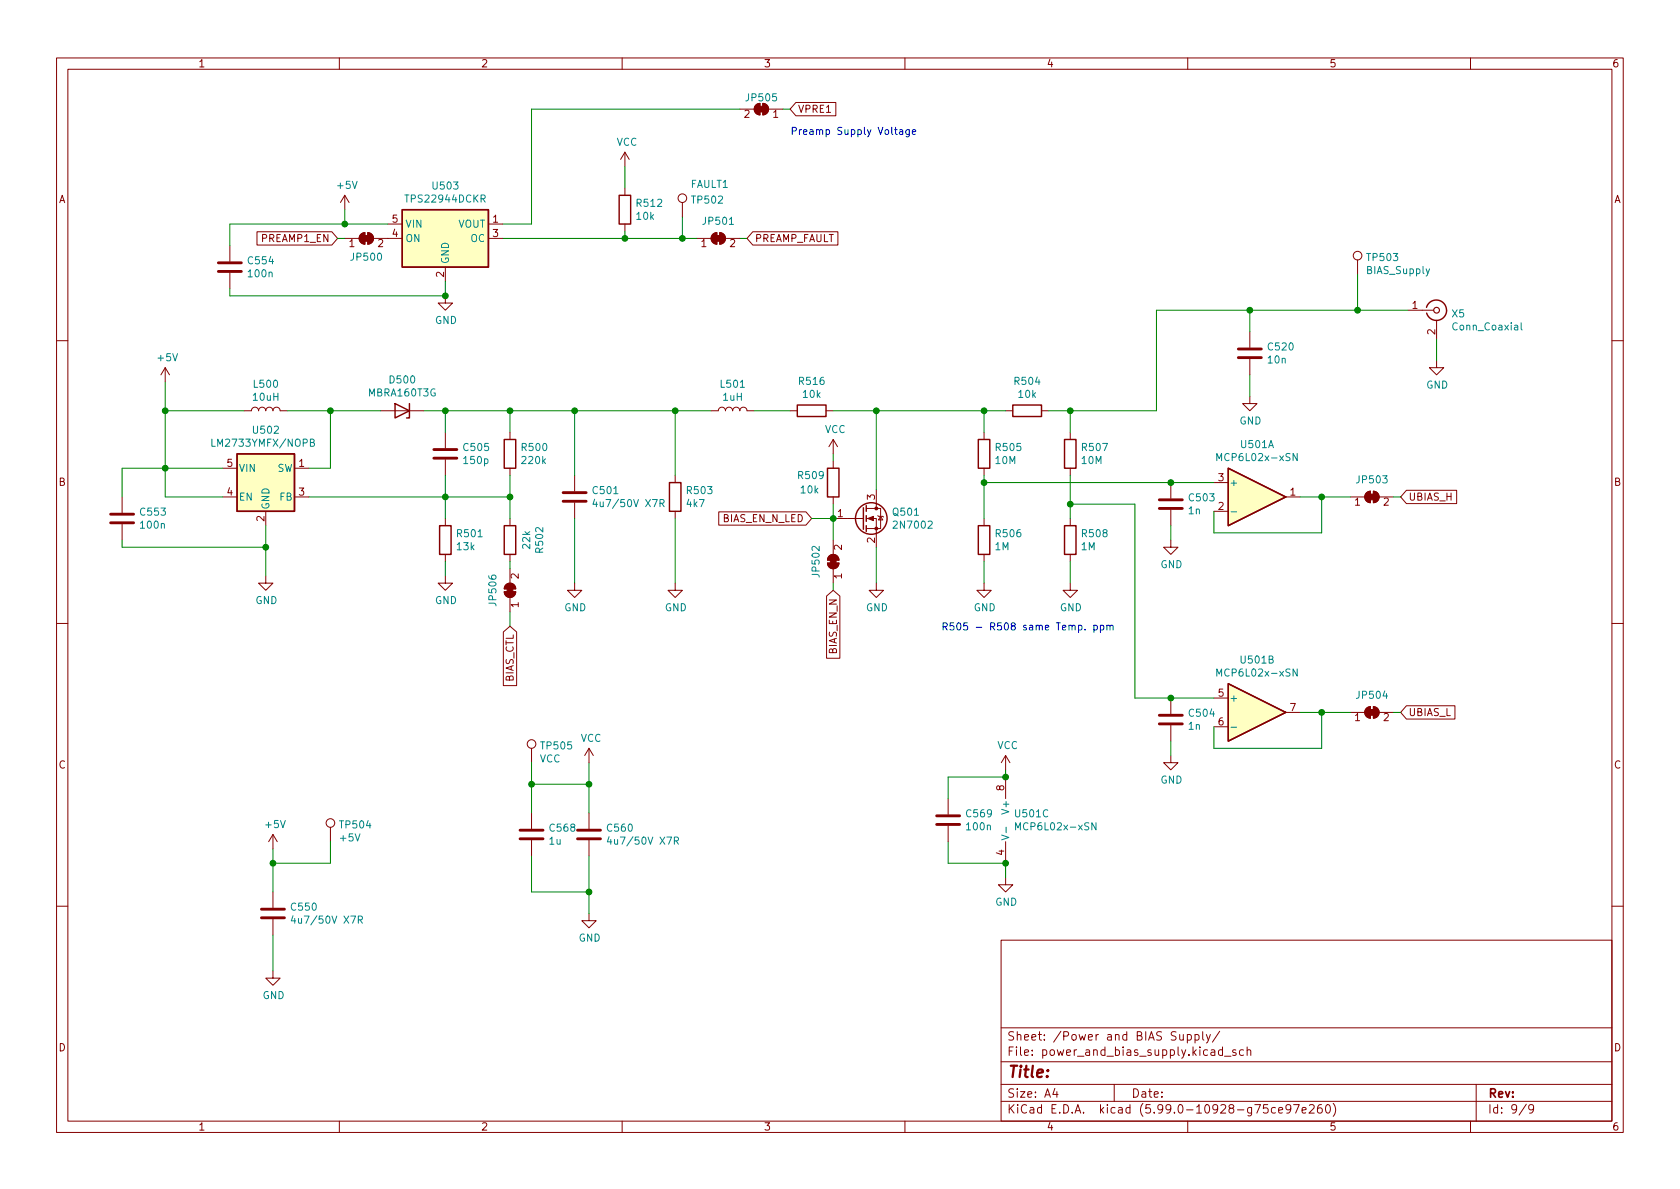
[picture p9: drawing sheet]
<svg xmlns="http://www.w3.org/2000/svg" width="297mm" height="210mm" viewBox="0 0 297 210" stroke-linecap="round" stroke-linejoin="round" font-family="sans-serif">
<g fill="none" stroke="#840000" stroke-width=".18">
<path d="M10 10.2h277v190.1h-277zM12 12.2h273v186.1h-273zM60 10.2v2M110 10.2v2M130.8 19.3h2.5M133.6 18.6l.8-.3v2a1.02 1.02 0 0 1-1-.6 1.02 1.02 0 0 1 .2-1.1zM134.9 18.3a1.02 1.02 0 0 1 1 1 1.02 1.02 0 0 1-1 1zM135.9 19.3h2.5M140.7 18.1h7.1v2.4h-7.1l-1-1.2zM160 10.2v2M210 10.2v2M260 10.2v2"/>
<path d="M61 34.5l-.8 1.3M61 34.5v2.6M61 34.5l.7 1.3M68.6 39.6h2.5M86.4 39.6h2.5M110.5 26.9l-.8 1.3M110.5 26.9v2.6M110.5 33.3v1.2M110.5 39.6v1.3M110.5 26.9l.8 1.3M120.6 35.8v2.5M40.6 43.4v2.8"/>
<path d="M40.6 48.3v2.7M45.4 41h13.3l1 1.2-1 1.1h-13.3zM61 42.2h2.5M63.8 41.4l.7-.3v2.1a1.02 1.02 0 0 1-.9-.7 1.02 1.02 0 0 1 .2-1.1zM65 41.1a1.02 1.02 0 0 1 1 1.1 1.02 1.02 0 0 1-1 1zM66 42.2h5.1M78.7 52.3v1.3h1.3l-1.3 1.3-1.2-1.3h1.2M78.7 47.2v2.6M86.4 42.2h2.5M123.2 42.2h2.5M126 41.4l.7-.3v2.1a1.02 1.02 0 0 1-.9-.7 1.02 1.02 0 0 1 .2-1.1zM127.3 41.1a1.02 1.02 0 0 1 1 1.1 1.02 1.02 0 0 1-1 1z"/>
<path d="M128.3 42.2h2.5M133.1 41h15v2.3h-15l-1-1.1zM221 58.7v2.8M240 46v2.5M248.9 54.9h4.6M254 56.6v3.3M10 60.2h2M29.2 65l-.8 1.3M29.2 65v2.6M29.2 65l.8 1.3M43.2 72.6h1.2a.64 .64 0 0 1 .7-.6 .64 .64 0 0 1 .6 .6 .64 .64 0 0 1 .7-.6 .64 .64 0 0 1 .6 .6 .64 .64 0 0 1 .6-.6 .64 .64 0 0 1 .7 .6 .64 .64 0 0 1 .6-.6 .64 .64 0 0 1 .6 .6h1.3M67.3 72.6h7.6"/>
<path d="M78.7 76.4v2.8M90.2 76.4v1.3M125.7 72.6h1.3a.64 .64 0 0 1 .6-.6 .64 .64 0 0 1 .7 .6 .64 .64 0 0 1 .6-.6 .64 .64 0 0 1 .6 .6 .64 .64 0 0 1 .7-.6 .64 .64 0 0 1 .6 .6 .64 .64 0 0 1 .6-.6 .64 .64 0 0 1 .7 .6h1.2M139.7 72.6h1.3M146 72.6h1.3M147.3 77.7v2.6M147.3 77.7l-.7 1.3M147.3 77.7l.8 1.3M174 76.4v1.3M177.8 72.6h1.3M184.1 72.6h1.3M189.2 76.4v1.3"/>
<path d="M221 70.1v1.3h1.2l-1.2 1.2-1.3-1.2h1.3M221 63.5v2.8M254 63.7v1.3h1.3l-1.3 1.3-1.3-1.3h1.3M285 60.2h2M21.6 87.9v2.8M21.6 92.7v2.8M39.4 87.9h2.5M39.4 82.8h2.5M47 90.4v2.6M52.1 87.9h2.5M52.1 82.8h2.5M78.7 81.3v2.8"/>
<path d="M78.7 91.7v1.3M78.7 98v1.3M90.2 82.8v1.3M90.2 91.7v1.3M90.2 98v1.3M101.6 84.1v2.8M101.6 88.9v2.8M119.4 84.1v1.2M119.4 90.4v1.3M127.1 90.5h15.4l1 1.2-1 1.2h-15.4zM146.3 99.6h2a1.02 1.02 0 0 1-1 1 1.02 1.02 0 0 1-1-1zM146.6 98.3a1.02 1.02 0 0 1 1.1-.2 1.02 1.02 0 0 1 .6 1h-2z"/>
<path d="M147.3 81.5v1.3M147.3 87.9v1.2M147.3 95.5v2.5M147.3 91.7h5.4M153.2 91.7h1.7v5.1M153.2 89.9h2.5v3.6h-2.5M154.9 86.6v3.3M155.2 91.2l.1 .1h.8l.1 .1M155.7 91.3l.4 .6h-.8zM174 82.8v1.3M174 91.7v1.3M174 98v1.3"/>
<path d="M189.2 82.8v1.3M189.2 91.7v1.3M189.2 98v1.3M207 95.5v1.3h1.3l-1.3 1.2-1.3-1.2h1.3M207 85.3v2.8M207 90.2v2.8M214.6 90.4h2.6M214.6 85.3h2.6M227.3 87.9h2.6M238.8 87.9h2.5M241.6 87.2l.7-.3v2a1.02 1.02 0 0 1-.9-.6 1.02 1.02 0 0 1 .2-1.1zM242.8 86.9v2"/>
<path d="M242.8 86.9a1.02 1.02 0 0 1 1 1 1.02 1.02 0 0 1-1 1M243.8 87.9h2.6M248.7 86.7h8.8v2.4h-8.8l-1.1-1.2zM10 110.2h2M47 101.8v1.3h1.3l-1.3 1.3-1.3-1.3h1.3M78.7 101.8v1.3h1.3l-1.3 1.3-1.2-1.3h1.2M89 111.8l1.2-1.1 1.1 1.1v9.4h-2.3zM89.2 104.6h2a1.02 1.02 0 0 1-1 1.1 1.02 1.02 0 0 1-1-1.1zM89.5 103.4a1.02 1.02 0 0 1 1.1-.2 1.02 1.02 0 0 1 .6 .9h-2zM90.2 100.6v2.5M90.2 105.7v2.5M101.6 103.1v1.3h1.3l-1.3 1.3-1.3-1.3h1.3"/>
<path d="M119.4 103.1v1.3h1.2l-1.2 1.3-1.3-1.3h1.3M146.1 105.4l1.2-1 1.2 1v11h-2.4zM147.3 100.6v2.5M154.9 103.1v1.3h1.3l-1.3 1.3-1.2-1.3h1.2M174 103.1v1.3h1.3l-1.3 1.3-1.3-1.3h1.3M189.2 103.1v1.3h1.3l-1.3 1.3-1.2-1.3h1.2M285 110.2h2M94 132.3v2.6M104.1 132.3v2.6M104.1 132.3l-.7 1.3M104.1 132.3l.8 1.3M177.8 133.6v2.5"/>
<path d="M177.8 137.4v3.8M177.8 133.6l-.8 1.3M177.8 133.6l.8 1.3M207 133.6v1.3h1.3l-1.3 1.2-1.3-1.2h1.3M207 123.4v2.8M207 128.3v2.8M214.6 123.4h2.6M214.6 128.5h2.6M227.3 126h2.6M238.8 126h2.5M241.6 125.3l.7-.3v2a1.02 1.02 0 0 1-.9-.6 1.02 1.02 0 0 1 .2-1.1zM242.8 125v2"/>
<path d="M242.8 125a1.02 1.02 0 0 1 1 1 1.02 1.02 0 0 1-1 1M243.8 126h2.6M248.7 124.8h8.5v2.4h-8.5l-1.1-1.2zM48.3 147.6l-.8 1.2M48.3 147.6v2.5M48.3 157.7v2.8M48.3 147.6l.7 1.2M58.4 146.3v2.5M94 143.8v2.8M94 148.6v2.8M104.1 143.8v2.8M104.1 148.6v2.8"/>
<path d="M167.6 141.2v2.8M167.6 146v2.8M177.8 155.2v1.3h1.3l-1.3 1.2-1.3-1.2h1.3M177.8 148.8v3.8M10 160.2h2M48.3 171.7v1.3h1.2l-1.2 1.2-1.3-1.2h1.3M48.3 162.6v2.7M104.1 161.5v1.3h1.3l-1.3 1.3-1.2-1.3h1.2M177 166.3h108v32h-108zM285 160.2h2M60 198.3v2M110 198.3v2"/>
<path d="M160 198.3v2M177 194.8h108M177 191.8h108M177 187.8h108M177 181.8h108M186.5 192.5l-.4 1h1M186.9 193v1M197 191.8v3M208.6 182.9v1h.4l.2-.1M209.2 182.9v1M209.9 183l.5-.1 .2 .3v.4l-.1 .3h-.6M209.9 182.9v1.5"/>
<path d="M210 198.3v2M211.3 183l.4-.1 .3 .3v.4l-.1 .3h-.6M211.3 182.9v1.5M212.6 182.4v1.3l.3 .2M213.3 182.9l.3 1M214 182.9l-.5 1.4-.2 .1M215.6 182.4l-1.2 1.9M216.1 185.7l-.4-.1-.3 .3v.4l.2 .3h.5M216.1 185.1v1.5M216.5 186.8h1.1M218.5 185.7l-.4-.1-.2 .2 .1 .3 .5 .1v.4h-.6M219.9 185.7l-.5-.1-.3 .3v.4l.2 .3h.6"/>
<path d="M220.5 185.8l.2-.2 .4 .1v.9M220.5 185.1v1.5M225.5 195.9l-.4-.1-.3 .3v.4l.1 .3h.6M226.1 196.3l.7-.1-.1-.3-.4-.1-.2 .2v.8h.6M228.2 196l-.3 .3-.4-.1-.1-.2 .1-.6 .4-.1 .2 .2a.99 .99 0 0 1-.3 1.3h-.3M228.7 195.3h1l-.6 1.5M230.2 196.3l.7-.1v-.3l-.5-.1-.2 .2 .1 .8h.6M231.5 195.5l.6-.2 .2 .2 .1 .3-1 1h1M233.6 195.3a.59 .59 0 0 0-.7 .7v.5l.2 .3h.4l.2-.1 .1-.5-.2-.2-.4-.1-.3 .3M234.6 195.4l.1-.1a.81 .81 0 0 1 .6 .7 .81 .81 0 0 1-.3 .8h-.1a.81 .81 0 0 1-.6-.6 .81 .81 0 0 1 .3-.8zM235.7 195.1a1.72 1.72 0 0 1 0 2.3M260 198.3v2"/>
<path d="M261 191.8v6.5M269.9 195.3l-1.3 1.9M271.2 196l-.3 .3h-.3l-.3-.3 .1-.6 .5-.1 .2 .2a.99 .99 0 0 1-.4 1.3h-.3"/>
<circle cx="120.6" cy="35" r=".76"/>
<circle cx="240" cy="45.2" r=".76"/>
<circle cx="94" cy="131.6" r=".76"/>
<circle cx="58.4" cy="145.5" r=".76"/>
</g>
<g fill="none" stroke="#840000" stroke-width=".25">
<path d="M71.1 37.1h15.3v10.1h-15.3zM109.5 34.5h2v5.1h-2zM252.2 54.3a1.8 1.8 0 0 1 2-1.2 1.8 1.8 0 0 1 1.6 1.8M255.8 54.9a1.8 1.8 0 0 1-1.6 1.7 1.8 1.8 0 0 1-2-1.2M69.8 71.4l2.6 1.2-2.6 1.3zM72.4 71.4v2.5h-.5M89.2 77.7h2v5.1h-2zM141 71.6h5v2.1h-5zM173 77.7h2v5.1h-2zM179.1 71.6h5v2.1h-5zM188.2 77.7h2v5.1h-2zM41.9 80.3h10.2v10.1h-10.2z"/>
<path d="M77.7 93h2.1v5h-2.1zM89.2 93h2v5h-2zM118.4 85.3h2v5.1h-2zM146.3 82.8h2v5.1h-2zM152.7 89.8v3.8M153.2 89.4v1M153.2 91.2v1M153.2 93v1M173 93h2v5h-2zM188.2 93h2v5h-2zM217.2 82.8l10.1 5.1-10.1 5.1zM217.2 120.9l10.1 5.1-10.1 5.1z"/>
<circle cx="154.1" cy="91.7" r="2.79"/>
</g>
<g fill="#840000" stroke="#840000" stroke-width=".18">
<path d="M146.3 99.6h2a1.02 1.02 0 0 1-1 1 1.02 1.02 0 0 1-1-1z"/>
<path d="M146.6 98.3a1.02 1.02 0 0 1 1.1-.2 1.02 1.02 0 0 1 .6 1h-2z"/>
<path d="M146.8 98.8h1v1h-1z"/>
<path d="M153.4 91.7l1-.4v.8z"/>
<path d="M89.2 104.6h2a1.02 1.02 0 0 1-1 1.1 1.02 1.02 0 0 1-1-1.1z"/>
<path d="M89.5 103.4a1.02 1.02 0 0 1 1.1-.2 1.02 1.02 0 0 1 .6 .9h-2z"/>
<path d="M89.7 103.9h1v1h-1z"/>
<path d="M241.6 87.2l.7-.3v2a1.02 1.02 0 0 1-.9-.6 1.02 1.02 0 0 1 .2-1.1z"/>
<path d="M242.8 86.9a1.02 1.02 0 0 1 1 1 1.02 1.02 0 0 1-1 1z"/>
<path d="M242.1 87.4h1v1h-1z"/>
<path d="M241.6 125.3l.7-.3v2a1.02 1.02 0 0 1-.9-.6 1.02 1.02 0 0 1 .2-1.1z"/>
<path d="M242.8 125a1.02 1.02 0 0 1 1 1 1.02 1.02 0 0 1-1 1z"/>
<path d="M242.1 125.5h1v1h-1z"/>
<path d="M134.9 18.3a1.02 1.02 0 0 1 1 1 1.02 1.02 0 0 1-1 1z"/>
<path d="M133.6 18.6l.8-.3v2a1.02 1.02 0 0 1-1-.6 1.02 1.02 0 0 1 .2-1.1z"/>
<path d="M134.1 18.8h1v1h-1z"/>
<path d="M126 41.4l.7-.3v2.1a1.02 1.02 0 0 1-.9-.7 1.02 1.02 0 0 1 .2-1.1z"/>
<path d="M127.3 41.1a1.02 1.02 0 0 1 1 1.1 1.02 1.02 0 0 1-1 1z"/>
<path d="M126.5 41.7h1v1h-1z"/>
<path d="M63.8 41.4l.7-.3v2.1a1.02 1.02 0 0 1-.9-.7 1.02 1.02 0 0 1 .2-1.1z"/>
<path d="M65 41.1a1.02 1.02 0 0 1 1 1.1 1.02 1.02 0 0 1-1 1z"/>
<path d="M64.3 41.7h1v1h-1z"/>
<circle cx="154.9" cy="93.5" r=".25"/>
<circle cx="154.9" cy="89.9" r=".25"/>
</g>
<g fill="none" stroke="#008484" stroke-width=".18">
<path d="M252.8 47.5l-.5 1.2-.1 .1M269 57.1v1.1l.1 .1M37.5 77.7v1.2h.6M54.9 78.3l.5-.1 .1-.2v-.2l-.6-.1v1.2h.5l.1-.1 .1-.3-.3-.2M105.1 88.3l-.3 .9h.8M116.7 89l.6-.1 .1-.1v-.3l-.7-.2v1.3M117 89l.4 .6M215.1 81.5v-1.3l.5 .9 .4-.9v1.3M217.7 90.5h.9M229.4 80.2v1.3l-.8-1.3v1.3M215.1 119.6v-1.3l.5 .9 .4-.9v1.3M229.4 118.3v1.3l-.8-1.3v1.3"/>
<path d="M217.7 128.6h.9M107.7 148l-.3 .9h.8M119.2 148.7l.6-.1 .2-.2-.1-.3-.7-.1v1.3M119.5 148.7l.5 .6M177.1 147.7l1.3 .4-1.3 .4M177.9 146.3v.9M179.6 146.8v-1.3l.4 .9 .4-.9v1.3M193.8 145.5v1.3l-.7-1.3v1.3M51.8 161.9l-.3 .9h.8M63.4 162.7l.6-.1 .1-.2-.1-.3-.6-.1v1.3M63.7 162.7l.4 .6"/>
</g>
<circle cx="254" cy="54.9" r=".51" fill="none" stroke="#840000" stroke-width=".2"/>
<g fill="none" stroke="#840000" stroke-width=".51">
<path d="M38.6 48h4.1M38.6 46.5h4.1M76.7 79.5h4.1M218.9 63.2h4.1M218.9 61.7h4.1M19.6 92.5h4M19.6 90.9h4M76.7 81h4.1M99.6 88.6h4M99.6 87.1h4M205 89.9h4M205 88.4h4"/>
<path d="M205 128h4M205 126.5h4M91.9 148.3h4.1M91.9 146.8h4.1M102.1 148.3h4.1M102.1 146.8h4.1M165.6 145.8h4.1M165.6 144.3h4.1M46.2 162.3h4.1M46.2 160.8h4.1"/>
</g>
<g fill="#ffffc2" stroke="#ffffc2" stroke-width=".18">
<path d="M217.2 82.8l10.1 5.1-10.1 5.1z"/>
<path d="M41.9 80.3h10.2v10.1h-10.2z"/>
<path d="M217.2 120.9l10.1 5.1-10.1 5.1z"/>
<path d="M71.1 37.1h15.3v10.1h-15.3z"/>
</g>
<g fill="none" stroke="#0000c2" stroke-width=".18">
<path d="M159.1 23h.5v.8M159.6 23.2l-.4 .1-.2 .2 .2 .3 .4-.1M160.8 22.9v1.1l-.3 .2-.3-.1M160.8 23l-.4-.1-.2 .3 .1 .5h.5M161.3 23.4l.6-.2v-.2l-.4-.1-.2 .2 .1 .6h.5M190.7 110.6h.4l.2 .2-.1 .5h-.5M191.8 111.3v.1M193.4 110.6h.4l.2 .2-.1 .5h-.5M193.4 110.6v1.2M194.6 110.6h.3l.3 .2-.1 .5h-.5M194.6 110.6v1.2M195.7 110.7l.2-.1h.3l.1 .8"/>
<path d="M195.7 110.6v.8M196.3 110.7l.1-.1h.3l.1 .8"/>
</g>
<g fill="none" stroke="#008400" stroke-width=".18">
<path d="M130.8 19.3h-36.8v20.3h-5.1M138.4 19.3h1.3M61 37.1v2.5M68.6 39.6h-28v3.8M110.5 29.5v3.8M120.6 38.3v3.9M59.7 42.2h1.3M78.7 49.8v2.5h-38.1v-1.3M88.9 42.2h34.3M110.5 40.9v1.3M130.8 42.2h1.3M221 54.9v3.8"/>
<path d="M240 48.5v6.4M248.9 54.9h-44.4v17.7h-19.1M254 59.9v3.8M29.2 72.6h14M29.2 67.6v20.3h10.2M50.8 72.6h16.5M58.4 72.6v10.2h-3.8M74.9 72.6h50.8M78.7 72.6v3.8M90.2 72.6v3.8M101.6 72.6v11.5M119.4 72.6v11.5"/>
<path d="M133.3 72.6h6.4M147.3 72.6h30.5M154.9 72.6v14M174 72.6v3.8M189.2 72.6v3.8M221 66.3v3.8M21.6 95.5v1.3h25.4M39.4 82.8h-17.8v5.1M47 93v8.8M54.6 87.9h35.6M78.7 84.1v7.6M78.7 99.3v2.5"/>
<path d="M90.2 84.1v7.6M90.2 99.3v1.3M101.6 91.7v11.4M119.4 91.7v11.4M143.5 91.7h3.8M147.3 80.3v1.2M147.3 89.1v6.4M154.9 96.8v6.3M174 84.1v7.6M174 99.3v3.8M174 85.3h40.6M189.2 84.1v7.6"/>
<path d="M189.2 99.3v3.8M189.2 89.1h11.5v34.3h13.9M207 93v2.5M229.9 87.9h8.9M233.7 87.9v6.3h-19.1v-3.8M246.4 87.9h1.2M90.2 108.2v2.5M147.3 103.1v1.3M94 138.7h10.1M94 134.9v8.9M104.1 134.9v8.9M177.8 136.1v1.3h-10.2v3.8"/>
<path d="M207 131.1v2.5M229.9 126h8.9M233.7 126v6.3h-19.1v-3.8M246.4 126h1.2M48.3 150.1v7.6M58.4 148.8v3.8h-10.1M94 151.4v6.3h10.1M104.1 151.4v10.1M167.6 148.8v3.8h10.2v2.6M48.3 165.3v6.4"/>
</g>
<g fill="#008400" stroke="#008400" stroke-width=".18">
<circle cx="240" cy="54.9" r=".51"/>
<circle cx="221" cy="54.9" r=".51"/>
<circle cx="207" cy="123.4" r=".51"/>
<circle cx="207" cy="85.3" r=".51"/>
<circle cx="233.7" cy="87.9" r=".51"/>
<circle cx="233.7" cy="126" r=".51"/>
<circle cx="94" cy="138.7" r=".51"/>
<circle cx="48.3" cy="152.6" r=".51"/>
<circle cx="104.1" cy="157.7" r=".51"/>
<circle cx="104.1" cy="138.7" r=".51"/>
<circle cx="29.2" cy="72.6" r=".51"/>
<circle cx="58.4" cy="72.6" r=".51"/>
<circle cx="47" cy="96.8" r=".51"/>
<circle cx="29.2" cy="82.8" r=".51"/>
<circle cx="61" cy="39.6" r=".51"/>
<circle cx="78.7" cy="52.3" r=".51"/>
<circle cx="101.6" cy="72.6" r=".51"/>
<circle cx="119.4" cy="72.6" r=".51"/>
<circle cx="120.7" cy="42.2" r=".51"/>
<circle cx="110.5" cy="42.2" r=".51"/>
<circle cx="147.3" cy="91.7" r=".51"/>
<circle cx="154.9" cy="72.6" r=".51"/>
<circle cx="174" cy="72.6" r=".51"/>
<circle cx="174" cy="85.3" r=".51"/>
<circle cx="189.2" cy="72.6" r=".51"/>
<circle cx="78.7" cy="87.9" r=".51"/>
<circle cx="78.7" cy="72.6" r=".51"/>
<circle cx="90.2" cy="72.6" r=".51"/>
<circle cx="90.2" cy="87.9" r=".51"/>
<circle cx="189.2" cy="89.1" r=".51"/>
<circle cx="177.8" cy="152.6" r=".51"/>
<circle cx="177.8" cy="137.4" r=".51"/>
</g>
<text font-size="2.8" fill="#840000" x="178" y="190.6">Title:</text>
<g font-size="2.1" fill="#840000">
<text x="178" y="184">Sheet: /Power and BIAS Supply/</text>
<text x="178" y="186.7">File: power_and_bias_supply.kicad_sch</text>
<text x="178" y="196.9">KiCad E.D.A. kicad (5.99.0-10928-g75ce97e260)</text>
<text x="178" y="194.1">Size: A4</text>
<text x="200" y="194.1">Date:</text>
<text x="263" y="194.1">Rev:</text>
<text x="263" y="196.9">Id: 9/9</text>
</g>
<g font-size="1.8" fill="#840000">
<text x="35" y="11.9">1</text>
<text x="85" y="11.9">2</text>
<text x="135" y="11.9">3</text>
<text x="185" y="11.9">4</text>
<text x="235" y="11.9">5</text>
<text x="285" y="11.9">6</text>
<text x="131.6" y="20.8">2</text>
<text x="136.7" y="20.8">1</text>
<text x="141" y="19.9">VPRE1</text>
<text x="10.3" y="35.9">A</text>
<text x="285.3" y="35.9">A</text>
<text x="69.4" y="41.9">4</text>
<text x="69.4" y="39.4">5</text>
<text x="87.1" y="39.4">1</text>
<text x="87.1" y="41.9">3</text>
<text x="46.4" y="42.8">PREAMP1_EN</text>
<text x="61.7" y="43.7">1</text>
<text x="66.8" y="43.7">2</text>
<text x="124" y="43.7">1</text>
<text x="129" y="43.7">2</text>
<text x="133.4" y="42.8">PREAMP_FAULT</text>
<text x="78.5" y="49" transform="rotate(-90 78.5 49)">2</text>
<text x="249.7" y="54.6">1</text>
<text x="253.7" y="59.2" transform="rotate(-90 253.7 59.2)">2</text>
<text x="40.1" y="82.5">5</text>
<text x="52.8" y="82.5">1</text>
<text x="10.3" y="85.9">B</text>
<text x="40.1" y="87.6">4</text>
<text x="52.8" y="87.6">3</text>
<text x="154.7" y="88.4" transform="rotate(-90 154.7 88.4)">3</text>
<text x="215.4" y="85.1">3</text>
<text x="228.1" y="87.6">1</text>
<text x="239.5" y="89.4">1</text>
<text x="244.6" y="89.4">2</text>
<text x="249" y="88.5">UBIAS_H</text>
<text x="285.3" y="85.9">B</text>
<text x="46.7" y="92.2" transform="rotate(-90 46.7 92.2)">2</text>
<text x="127.7" y="92.3">BIAS_EN_N_LED</text>
<text x="148.1" y="91.4">1</text>
<text x="154.7" y="96" transform="rotate(-90 154.7 96)">2</text>
<text x="215.4" y="90.2">2</text>
<text x="148.8" y="97.3" transform="rotate(-90 148.8 97.3)">2</text>
<text x="91.7" y="107.4" transform="rotate(-90 91.7 107.4)">1</text>
<text x="91.7" y="102.3" transform="rotate(-90 91.7 102.3)">2</text>
<text x="148.8" y="102.3" transform="rotate(-90 148.8 102.3)">1</text>
<text x="148" y="115.6" transform="rotate(-90 148 115.6)">BIAS_EN_N</text>
<text x="90.8" y="120.7" transform="rotate(-90 90.8 120.7)">BIAS_CTL</text>
<text x="215.4" y="123.2">5</text>
<text x="228.1" y="125.7">7</text>
<text x="215.4" y="128.3">6</text>
<text x="239.5" y="127.5">1</text>
<text x="244.6" y="127.5">2</text>
<text x="249" y="126.6">UBIAS_L</text>
<text x="10.3" y="135.9">C</text>
<text x="285.3" y="135.9">C</text>
<text x="177.5" y="139.8" transform="rotate(-90 177.5 139.8)">8</text>
<text x="177.5" y="151.2" transform="rotate(-90 177.5 151.2)">4</text>
<text x="10.3" y="185.9">D</text>
<text x="285.3" y="185.9">D</text>
<text x="35" y="199.9">1</text>
<text x="85" y="199.9">2</text>
<text x="135" y="199.9">3</text>
<text x="185" y="199.9">4</text>
<text x="235" y="199.9">5</text>
<text x="285" y="199.9">6</text>
</g>
<g font-size="1.8" fill="#008484">
<text x="132.1" y="17.9">JP505</text>
<text x="109" y="25.8">VCC</text>
<text x="59.7" y="33.4">+5V</text>
<text x="72" y="35.8">TPS22944DCKR</text>
<text x="76.6" y="33.5">U503</text>
<text x="122.1" y="33.2">FAULT1</text>
<text x="122.5" y="36">TP502</text>
<text x="71.6" y="40.3">VIN</text>
<text x="80.9" y="40.3">VOUT</text>
<text x="112.6" y="38.9">10k</text>
<text x="112.7" y="36.6">R512</text>
<text x="124.4" y="39.7">JP501</text>
<text x="44" y="46.7">C554</text>
<text x="62.2" y="46.1">JP500</text>
<text x="71.6" y="42.8">ON</text>
<text x="79.4" y="46.7" transform="rotate(-90 79.4 46.7)">GND</text>
<text x="83.2" y="42.8">OC</text>
<text x="241.8" y="46.2">TP503</text>
<text x="44" y="49">100n</text>
<text x="241.7" y="48.5">BIAS_Supply</text>
<text x="76.9" y="57.3">GND</text>
<text x="256.7" y="56.1">X5</text>
<text x="257.1" y="58.4">Conn_Coaxial</text>
<text x="28" y="63.9">+5V</text>
<text x="224.2" y="64.3">10n</text>
<text x="224.3" y="62">C520</text>
<text x="44.8" y="70.9">10uH</text>
<text x="45" y="68.6">L500</text>
<text x="65.3" y="70.1">MBRA160T3G</text>
<text x="69" y="67.8">D500</text>
<text x="127.5" y="68.6">L501</text>
<text x="127.9" y="70.9">1uH</text>
<text x="141.4" y="68">R516</text>
<text x="142" y="70.3">10k</text>
<text x="179.5" y="68">R504</text>
<text x="180.1" y="70.3">10k</text>
<text x="252.1" y="68.7">GND</text>
<text x="44.9" y="76.7">U502</text>
<text x="145.8" y="76.6">VCC</text>
<text x="219.1" y="75.1">GND</text>
<text x="38.2" y="79">LM2733YMFX/NOPB</text>
<text x="42.2" y="83.4">VIN</text>
<text x="49" y="83.4">SW</text>
<text x="82.1" y="79.7">C505</text>
<text x="82.1" y="82">150p</text>
<text x="92.4" y="79.7">R500</text>
<text x="92.4" y="82">220k</text>
<text x="176.1" y="82">10M</text>
<text x="176.2" y="79.7">R505</text>
<text x="191.3" y="82">10M</text>
<text x="191.4" y="79.7">R507</text>
<text x="215.8" y="81.5">MCP6L02x-xSN</text>
<text x="219.5" y="79.2">U501A</text>
<text x="42.2" y="88.5">EN</text>
<text x="49.5" y="88.5">FB</text>
<text x="104.9" y="87.4">C501</text>
<text x="105.8" y="89.7">4u7/50V X7R</text>
<text x="121.5" y="89.7">4k7</text>
<text x="121.6" y="87.4">R503</text>
<text x="141.2" y="84.7">R509</text>
<text x="141.6" y="87.2">10k</text>
<text x="210.3" y="88.6">C503</text>
<text x="217.3" y="86">+</text>
<text x="240" y="85.5">JP503</text>
<text x="24.9" y="91.2">C553</text>
<text x="25" y="93.5">100n</text>
<text x="47.6" y="90.2" transform="rotate(-90 47.6 90.2)">GND</text>
<text x="80.9" y="95">R501</text>
<text x="158" y="91.2">Q501</text>
<text x="158.3" y="93.5">2N7002</text>
<text x="176.2" y="95">R506</text>
<text x="191.4" y="95">R508</text>
<text x="210.2" y="90.9">1n</text>
<text x="80.8" y="97.3">13k</text>
<text x="93.7" y="97" transform="rotate(-90 93.7 97)">22k</text>
<text x="96" y="97.6" transform="rotate(-90 96 97.6)">R502</text>
<text x="144.9" y="101.9" transform="rotate(-90 144.9 101.9)">JP502</text>
<text x="175.9" y="97.3">1M</text>
<text x="191.2" y="97.3">1M</text>
<text x="205.2" y="100.5">GND</text>
<text x="45.1" y="106.8">GND</text>
<text x="76.9" y="106.8">GND</text>
<text x="87.8" y="106.9" transform="rotate(-90 87.8 106.9)">JP506</text>
<text x="99.7" y="108.1">GND</text>
<text x="117.5" y="108.1">GND</text>
<text x="153.1" y="108.1">GND</text>
<text x="172.1" y="108.1">GND</text>
<text x="187.4" y="108.1">GND</text>
<text x="215.8" y="119.6">MCP6L02x-xSN</text>
<text x="219.5" y="117.3">U501B</text>
<text x="217.3" y="124.1">+</text>
<text x="240" y="123.6">JP504</text>
<text x="102.6" y="131.2">VCC</text>
<text x="210.2" y="129">1n</text>
<text x="210.3" y="126.7">C504</text>
<text x="95.4" y="134.8">VCC</text>
<text x="95.8" y="132.5">TP505</text>
<text x="176.3" y="132.4">VCC</text>
<text x="178.4" y="143.6" transform="rotate(-90 178.4 143.6)">V+</text>
<text x="205.2" y="138.6">GND</text>
<text x="47" y="146.4">+5V</text>
<text x="60.2" y="146.5">TP504</text>
<text x="60.2" y="148.8">+5V</text>
<text x="97.1" y="149.4">1u</text>
<text x="97.3" y="147.1">C568</text>
<text x="107.5" y="147.1">C560</text>
<text x="108.4" y="149.4">4u7/50V X7R</text>
<text x="171" y="144.5">C569</text>
<text x="171" y="146.8">100n</text>
<text x="179.6" y="144.5">U501C</text>
<text x="180.2" y="146.8">MCP6L02x-xSN</text>
<text x="51.6" y="161">C550</text>
<text x="175.9" y="160.1">GND</text>
<text x="52.5" y="163.3">4u7/50V X7R</text>
<text x="102.3" y="166.5">GND</text>
<text x="46.4" y="176.7">GND</text>
</g>
<g font-size="1.8" fill="#0000c2">
<text x="139.7" y="23.8">Preamp Supply Voltage</text>
<text x="166.4" y="111.5">R505 - R508 same Temp. ppm</text>
</g>
</svg>
